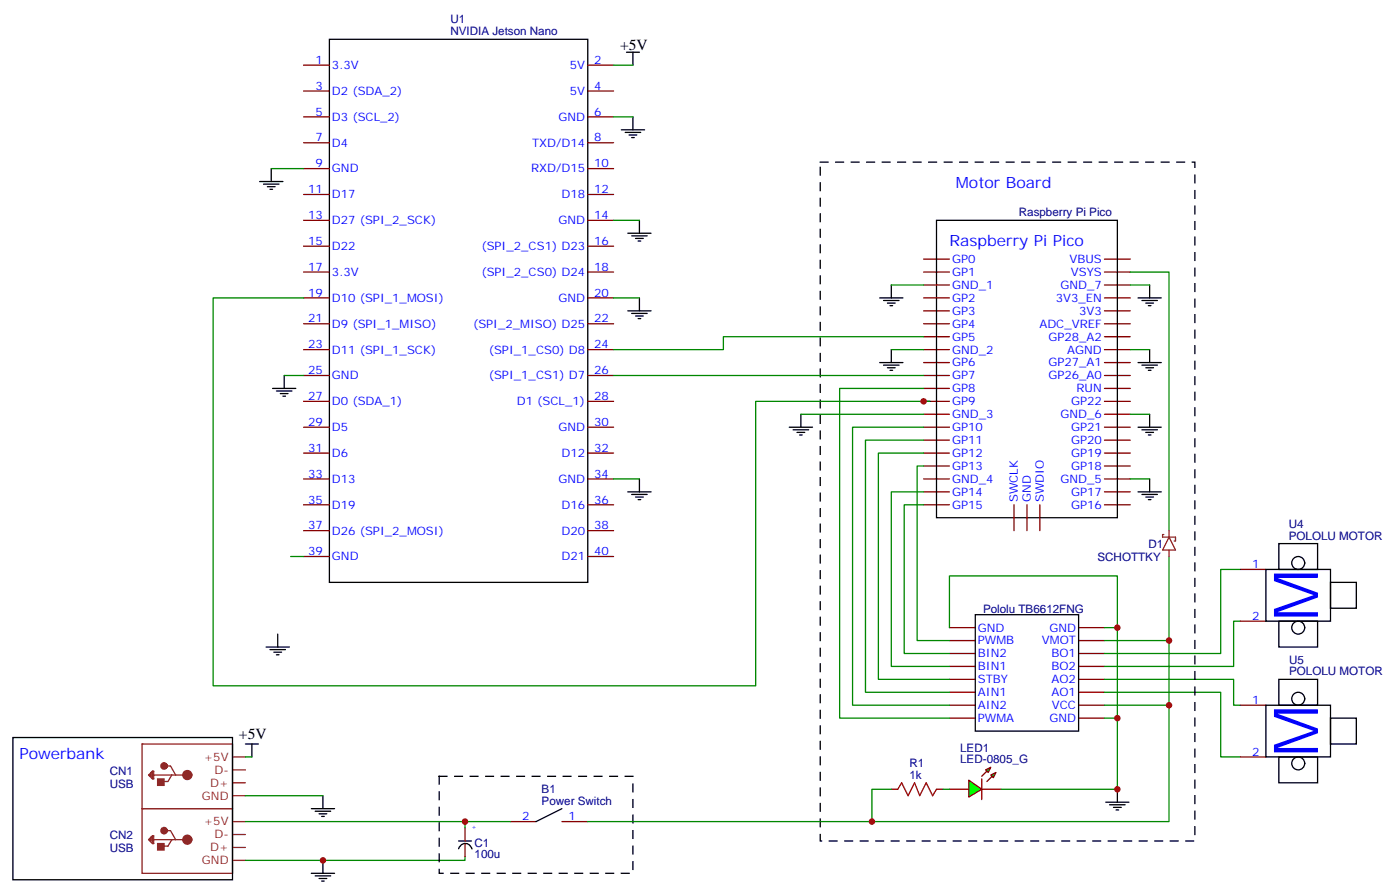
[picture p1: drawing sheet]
<svg xmlns="http://www.w3.org/2000/svg" width="382mm" height="244mm" viewBox="0 0 382 244" stroke-linecap="round" stroke-linejoin="round" font-family="sans-serif">
<g fill="none" stroke="#000" stroke-width=".35">
<path d="M90 10.7h70.5v148.2h-70.5zM255.8 60.1h49.4v81.2h-49.4zM345.7 155.4h17.7v14.1h-17.7zM349.2 148.3h10.6v7.1h-10.6zM363.4 158.9h7v7h-7zM266.3 167.7h28.3v31.8h-28.3zM349.2 169.5h10.6v7h-10.6zM345.7 192.4h17.7v14.1h-17.7zM349.2 185.3h10.6v7.1h-10.6zM363.4 195.9h7v7.1h-7zM349.2 206.5h10.6v7.1h-10.6z"/>
<circle cx="354.5" cy="153.6" r="1.76"/>
<circle cx="354.5" cy="171.2" r="1.76"/>
<circle cx="354.5" cy="190.6" r="1.76"/>
<circle cx="354.5" cy="208.3" r="1.76"/>
</g>
<g fill="none" stroke="#870000" stroke-width=".35">
<path d="M82.9 17.8h7.1M160.5 17.8h7.1M82.9 24.8h7.1M82.9 31.9h7.1M82.9 38.9h7.1M160.5 24.8h7.1M160.5 31.9h7.1M160.5 38.9h7.1M82.9 46h7.1M82.9 53.1h7.1M160.5 46h7.1M160.5 53.1h7.1"/>
<path d="M82.9 60.1h7.1M82.9 67.2h7.1M82.9 74.2h7.1M160.5 60.1h7.1M160.5 67.2h7.1M160.5 74.2h7.1M252.2 74.2h7.1M252.2 70.7h7.1M252.2 77.8h7.1M301.6 74.2h7.1M301.6 70.7h7.1M301.6 77.8h7.1"/>
<path d="M82.9 81.3h7.1M82.9 88.3h7.1M82.9 95.4h7.1M160.5 81.3h7.1M160.5 88.3h7.1M160.5 95.4h7.1M252.2 81.3h7.1M252.2 88.3h7.1M252.2 95.4h7.1M252.2 84.8h7.1M252.2 91.9h7.1M252.2 98.9h7.1"/>
<path d="M301.6 81.3h7.1M301.6 88.3h7.1M301.6 95.4h7.1M301.6 84.8h7.1M301.6 91.9h7.1M301.6 98.9h7.1M82.9 102.4h7.1M82.9 109.5h7.1M82.9 116.6h7.1M160.5 102.4h7.1M160.5 109.5h7.1M160.5 116.6h7.1"/>
<path d="M252.2 102.4h7.1M252.2 109.5h7.1M252.2 116.6h7.1M252.2 106h7.1M252.2 113h7.1M301.6 102.4h7.1M301.6 109.5h7.1M301.6 116.6h7.1M301.6 106h7.1M301.6 113h7.1M82.9 123.6h7.1M82.9 130.7h7.1"/>
<path d="M82.9 137.7h7.1M160.5 123.6h7.1M160.5 130.7h7.1M160.5 137.7h7.1M252.2 123.6h7.1M252.2 130.7h7.1M252.2 137.7h7.1M252.2 120.1h7.1M252.2 127.1h7.1M252.2 134.2h7.1M276.9 137.7v7.1M280.5 137.7v7.1"/>
<path d="M284 137.7v7.1M301.6 123.6h7.1M301.6 130.7h7.1M301.6 137.7h7.1M301.6 120.1h7.1M301.6 127.1h7.1M301.6 134.2h7.1M82.9 144.8h7.1M82.9 151.8h7.1M160.5 144.8h7.1M160.5 151.8h7.1M338.7 155.4h7"/>
<path d="M259.3 178.3h7M259.3 174.8h7M259.3 171.2h7M294.6 178.3h7M294.6 174.8h7M294.6 171.2h7M338.7 169.5h7M259.3 195.9h7M259.3 192.4h7M259.3 188.9h7M259.3 185.3h7M259.3 181.8h7"/>
<path d="M294.6 195.9h7M294.6 192.4h7M294.6 188.9h7M294.6 185.3h7M294.6 181.8h7M338.7 192.4h7M338.7 206.5h7"/>
</g>
<circle cx="38.8" cy="203" r=".18" fill="#8c2424"/>
<path d="M38.8 203h24.7v17.6M41.6 210.4h.4v2.1h-.4l-1-1zM41.6 210.4v1.8M42 211.5h9.2M45.2 209h1.4l1.4 2.5M46.9 211.5l-1 1.7h-1.8" fill="none" stroke="#8c2424" stroke-width=".35"/>
<circle cx="40.9" cy="211.5" r=".18" fill="#8c2424"/>
<path d="M38.8 203v17.6h24.7M41.3 210.7v1.1l-.4-.3zM63.5 210h3.5M63.5 213.6h3.5M63.5 206.5h3.5M63.5 217.1h3.5" fill="none" stroke="#8c2424" stroke-width=".35"/>
<g fill="none" stroke="#8c2424" stroke-width="1.4">
<circle cx="44.8" cy="209" r=".35"/>
<circle cx="51.2" cy="211.5" r=".71"/>
</g>
<path d="M43 212.5h1.8v1.8h-1.8z" fill="#8c2424" stroke="#8c2424" stroke-width=".35"/>
<circle cx="38.8" cy="220.6" r=".18" fill="#8c2424"/>
<path d="M38.8 220.6h24.7v17.7M41.6 228h.4v2.2h-.4l-1-1.1zM41.6 228v1.8M42 229.1h9.2M45.2 226.6h1.4l1.4 2.5M46.9 229.1l-1 1.8h-1.8" fill="none" stroke="#8c2424" stroke-width=".35"/>
<circle cx="40.9" cy="229.1" r=".18" fill="#8c2424"/>
<path d="M317.9 145.8h-.4v.7h3.5v1.1h-.3M319.3 146.5l1.7 3.6h-3.5zM319.3 144.8v1.7M319.3 150.1v1.7M38.8 220.6v17.7h24.7M41.3 228.4v1l-.4-.3zM63.5 227.7h3.5M63.5 231.2h3.5M63.5 224.2h3.5M63.5 234.7h3.5" fill="none" stroke="#8c2424" stroke-width=".35"/>
<g fill="none" stroke="#8c2424" stroke-width="1.4">
<circle cx="44.8" cy="226.6" r=".35"/>
<circle cx="51.2" cy="229.1" r=".71"/>
</g>
<path d="M43 230.2h1.8v1.7h-1.8z" fill="#8c2424" stroke="#8c2424" stroke-width=".35"/>
<g fill="none" stroke="#000" stroke-width=".35">
<path d="M171.1 14.3h3.5M172.9 14.3v3.5M169.7 35.4h6.3M170.7 36.1h4.3M171.8 36.8h2.1M172.5 37.5h.7M172.9 31.9v3.5M70.9 49.5h6.4M72 50.2h4.2M73 50.9h2.1M73.7 51.6h.7M74.1 46v3.5"/>
<path d="M171.4 63.6h6.4M172.5 64.3h4.2M173.6 65.1h2.1M174.3 65.8h.7M174.6 60.1v3.5M243.4 77.8v3.5M314 77.8v3.5M171.4 84.8h6.4M172.5 85.5h4.2M173.6 86.2h2.1M174.3 86.9h.7M174.6 81.3v3.5"/>
<path d="M240.2 81.3h6.4M240.2 98.9h6.4M241.3 82h4.2M241.3 99.6h4.2M242.4 82.7h2.1M243.1 83.4h.7M243.4 95.4v3.5M310.8 81.3h6.3M310.8 98.9h6.3M311.9 82h4.2M311.9 99.6h4.2M312.9 82.7h2.1"/>
<path d="M313.6 83.4h.7M314 95.4v3.5M74.4 106h6.4M75.5 106.7h4.2M76.6 107.4h2.1M77.3 108.1h.7M77.6 102.4v3.6M215.5 116.6h6.4M216.6 117.3h4.2M217.7 118h2.1M218.4 118.7h.7M218.7 113v3.6"/>
<path d="M242.4 100.3h2.1M243.1 101h.7M310.8 116.6h6.3M311.9 117.3h4.2M312.9 118h2.1M312.9 100.3h2.1M313.6 118.7h.7M313.6 101h.7M314 113v3.6M171.4 134.2h6.4M172.5 134.9h4.2M173.6 135.6h2.1"/>
<path d="M174.3 136.3h.7M174.6 130.7v3.5M310.8 134.2h6.3M311.9 134.9h4.2M312.9 135.6h2.1M313.6 136.3h.7M314 130.7v3.5M72.7 176.5h6.3M73.7 177.2h4.3M74.8 177.9h2.1M75.5 178.6h.7M75.8 173v3.5"/>
<path d="M3.5 201.2h60v38.8h-60zM67 203h3.6M68.8 203v3.5M88.2 217.1v3.5M302 218.9h6.3M303 219.6h4.3M305.2 215.3v3.6M85 238.3h6.4M85 220.6h6.4M86.1 239h4.2M86.1 221.3h4.2M87.1 239.7h2.2"/>
<path d="M87.1 222h2.2M87.8 222.7h.7M88.2 234.7v3.6M125.2 231.6a1.88 1.88 0 0 1 1.9-1.5 1.88 1.88 0 0 1 1.8 1.5M125.2 229.4h3.6M153.5 220.6l-7.1 3.6M304.1 220.3h2.1M304.8 221h.7M87.8 240.4h.7"/>
</g>
<g fill="none" stroke="#008700" stroke-width=".35">
<path d="M167.6 17.8h5.3M167.6 31.9h5.3M74.1 46h8.8M167.6 60.1h7M243.4 77.8h8.8M308.7 74.2h10.6v70.6M308.7 77.8h5.3M82.9 81.3h-24.7v105.8h148.2v-77.6h47.6M167.6 81.3h7M243.4 95.4h8.8M252.2 91.9h-54.6v3.5h-30M308.7 95.4h5.3"/>
<path d="M77.6 102.4h5.3M167.6 102.4h84.6M218.7 113h33.5M252.2 116.6h-19.4v75.8h26.5M252.2 106h-22.9v89.9h30M308.7 113h5.3M167.6 130.7h7M252.2 137.7h-5.3v40.6h12.4M252.2 134.2h-8.8v47.6h15.9M252.2 127.1h-1.7v47.7h8.8M252.2 123.6h-12.3v61.7h19.4M252.2 120.1h-15.8v68.8h22.9"/>
<path d="M308.7 130.7h5.3M79.4 151.8h3.5M319.3 151.8v23M338.7 155.4h-5.3v22.9h-31.8M259.3 171.2v-14.1h45.9v14.1M301.6 171.2h3.6v24.7h-3.6M301.6 174.8h17.7v17.6M338.7 169.5h-1.8v12.3h-35.3M301.6 185.3h35.3v7.1h1.8M301.6 188.9h31.8v17.6h5.3M301.6 192.4h17.7v31.8h-158.8M67 206.5h1.8"/>
<path d="M67 217.1h21.2M67 224.2h60v1.7M127 233.7v1h-60M127 224.2h12.3"/>
</g>
<path d="M224 44.2h102.3v185.2h-102.3zM119.9 211.8h53v26.5h-53z" fill="none" stroke="#000" stroke-width=".35" stroke-dasharray="2.1 2.1"/>
<path d="M259.3 215.3h5.3M268.1 215.3h5.3M127 225.9v3.5M127 230.2v3.5M139.3 224.2h7.1M153.5 224.2h7" fill="none" stroke="#870000" stroke-width=".35"/>
<g fill="#0f0" stroke="#870000" stroke-width=".35">
<path d="M270.6 211.5l1.4-.8-.7 1.5z"/>
<path d="M269.2 210l1.4-.7-.7 1.4z"/>
</g>
<g fill="#870000" stroke="#870000" stroke-width=".35">
<path d="M270.9 211.8l-1.4 1.4z"/>
<path d="M268.1 211.8l1.4-1.4z"/>
</g>
<path d="M268.1 212.5v5.7z" fill="#f00" stroke="#870000" stroke-width=".35"/>
<path d="M264.6 212.9l3.5 2.4-3.5 2.2z" fill="#0f0" stroke="#870000" stroke-width=".35"/>
<path d="M245.2 215.3l1-1.7 1.8 3.5 1.8-3.5 1.4 3.5 1.7-3.5 1.8 3.5 1.1-1.8" fill="none" stroke="#a10000" stroke-width=".35"/>
<path d="M243.4 215.3h1.8M255.8 215.3h1.7" fill="none" stroke="#870000" stroke-width=".35"/>
<path d="M305.2 195.9v19.4h-31.8M243.4 215.3h-5.3v8.9M257.5 215.3h1.8" fill="none" stroke="#008700" stroke-width=".35"/>
<g fill="#c00">
<circle cx="305.2" cy="171.2" r=".88"/>
<circle cx="319.3" cy="192.4" r=".88"/>
<circle cx="127" cy="224.2" r=".88"/>
<circle cx="88.2" cy="234.7" r=".88"/>
<circle cx="319.3" cy="174.8" r=".88"/>
<circle cx="305.2" cy="215.3" r=".88"/>
<circle cx="238.1" cy="224.2" r=".88"/>
<circle cx="252.2" cy="109.5" r=".88"/>
<circle cx="305.2" cy="195.9" r=".88"/>
</g>
<g font-size="16.9" fill="#00f">
<text x="359.9" y="169.5" transform="rotate(-90 359.9 169.5)">M</text>
<text x="359.9" y="206.5" transform="rotate(-90 359.9 206.5)">M</text>
</g>
<g font-size="4.2">
<text x="169.3" y="13.5">+5V</text>
<text x="65.3" y="201.5">+5V</text>
</g>
<g font-size="4.2" fill="#00f">
<text x="261.1" y="51.3">Motor Board</text>
<text x="259.3" y="67.2">Raspberry Pi Pico</text>
<text x="5.3" y="207.1">Powerbank</text>
</g>
<g font-size="3.2" fill="#000080">
<text x="123" y="9.7">NVIDIA Jetson Nano</text>
<text x="123" y="6.4">U1</text>
<text x="278.2" y="59">Raspberry Pi Pico</text>
<text x="352" y="144">U4</text>
<text x="313.6" y="149.5">D1</text>
<text x="352" y="147.2">POLOLU MOTOR</text>
<text x="299.7" y="153">SCHOTTKY</text>
<text x="268.5" y="167.2">Pololu TB6612FNG</text>
<text x="352.1" y="184.3">POLOLU MOTOR</text>
<text x="352.1" y="181.2">U5</text>
<text x="248.4" y="209.4">R1</text>
<text x="262.2" y="208.3">LED-0805_G</text>
<text x="262.2" y="205.2">LED1</text>
<text x="30" y="214.9">USB</text>
<text x="30" y="211.4">CN1</text>
<text x="248.4" y="212.5">1k</text>
<text x="147.9" y="219.6">Power Switch</text>
<text x="147.9" y="216.4">B1</text>
<text x="30" y="232.5">USB</text>
<text x="30" y="229">CN2</text>
<text x="129.6" y="231">C1</text>
<text x="129.6" y="234.1">100u</text>
</g>
<g font-size="3.2" fill="#00f">
<text x="86.2" y="17.4">1</text>
<text x="162.3" y="17.4">2</text>
<text x="90.7" y="18.8">3.3V</text>
<text x="155.6" y="18.8">5V</text>
<text x="86.2" y="24.5">3</text>
<text x="90.7" y="25.9">D2 (SDA_2)</text>
<text x="155.6" y="25.9">5V</text>
<text x="162.3" y="24.5">4</text>
<text x="86.2" y="31.5">5</text>
<text x="90.7" y="32.9">D3 (SCL_2)</text>
<text x="152.5" y="32.9">GND</text>
<text x="162.3" y="31.5">6</text>
<text x="86.2" y="38.6">7</text>
<text x="90.7" y="40">D4</text>
<text x="145.3" y="40">TXD/D14</text>
<text x="162.3" y="38.6">8</text>
<text x="86.2" y="45.6">9</text>
<text x="90.7" y="47.1">GND</text>
<text x="145.1" y="47.1">RXD/D15</text>
<text x="162.3" y="45.6">10</text>
<text x="84.2" y="52.7">11</text>
<text x="162.3" y="52.7">12</text>
<text x="84.2" y="59.8">13</text>
<text x="90.7" y="54.1">D17</text>
<text x="153.3" y="54.1">D18</text>
<text x="162.3" y="59.8">14</text>
<text x="90.7" y="61.2">D27 (SPI_2_SCK)</text>
<text x="152.5" y="61.2">GND</text>
<text x="84.2" y="66.8">15</text>
<text x="90.7" y="68.2">D22</text>
<text x="131.5" y="68.2">(SPI_2_CS1) D23</text>
<text x="162.3" y="66.8">16</text>
<text x="260" y="71.8">GP0</text>
<text x="292.1" y="71.8">VBUS</text>
<text x="84.2" y="73.9">17</text>
<text x="90.7" y="75.3">3.3V</text>
<text x="131.5" y="75.3">(SPI_2_CS0) D24</text>
<text x="162.3" y="73.9">18</text>
<text x="260" y="75.3">GP1</text>
<text x="292.5" y="75.3">VSYS</text>
<text x="84.2" y="80.9">19</text>
<text x="90.7" y="82.3">D10 (SPI_1_MOSI)</text>
<text x="152.5" y="82.3">GND</text>
<text x="162.3" y="80.9">20</text>
<text x="260" y="82.3">GP2</text>
<text x="260" y="78.8">GND_1</text>
<text x="288.3" y="82.3">3V3_EN</text>
<text x="289.6" y="78.8">GND_7</text>
<text x="84.2" y="88">21</text>
<text x="90.7" y="89.4">D9 (SPI_1_MISO)</text>
<text x="129.2" y="89.4">(SPI_2_MISO) D25</text>
<text x="162.3" y="88">22</text>
<text x="260" y="85.9">GP3</text>
<text x="260" y="89.4">GP4</text>
<text x="283.9" y="89.4">ADC_VREF</text>
<text x="294.7" y="85.9">3V3</text>
<text x="84.2" y="95">23</text>
<text x="162.3" y="95">24</text>
<text x="260" y="92.9">GP5</text>
<text x="286.3" y="92.9">GP28_A2</text>
<text x="90.7" y="96.4">D11 (SPI_1_SCK)</text>
<text x="133.5" y="96.4">(SPI_1_CS0) D8</text>
<text x="260" y="96.4">GND_2</text>
<text x="260" y="100">GP6</text>
<text x="286.3" y="100">GP27_A1</text>
<text x="291.5" y="96.4">AGND</text>
<text x="84.2" y="102.1">25</text>
<text x="90.7" y="103.5">GND</text>
<text x="133.5" y="103.5">(SPI_1_CS1) D7</text>
<text x="162.3" y="102.1">26</text>
<text x="260" y="103.5">GP7</text>
<text x="260" y="107">GP8</text>
<text x="286.3" y="103.5">GP26_A0</text>
<text x="294" y="107">RUN</text>
<text x="84.2" y="109.1">27</text>
<text x="90.7" y="110.6">D0 (SDA_1)</text>
<text x="141.2" y="110.6">D1 (SCL_1)</text>
<text x="162.3" y="109.1">28</text>
<text x="260" y="110.6">GP9</text>
<text x="292.5" y="110.6">GP22</text>
<text x="84.2" y="116.2">29</text>
<text x="90.7" y="117.6">D5</text>
<text x="152.5" y="117.6">GND</text>
<text x="162.3" y="116.2">30</text>
<text x="260" y="114.1">GND_3</text>
<text x="260" y="117.6">GP10</text>
<text x="289.6" y="114.1">GND_6</text>
<text x="292.5" y="117.6">GP21</text>
<text x="84.2" y="123.3">31</text>
<text x="90.7" y="124.7">D6</text>
<text x="153.3" y="124.7">D12</text>
<text x="162.3" y="123.3">32</text>
<text x="260" y="121.1">GP11</text>
<text x="260" y="124.7">GP12</text>
<text x="292.5" y="124.7">GP19</text>
<text x="292.5" y="121.1">GP20</text>
<text x="84.2" y="130.3">33</text>
<text x="90.7" y="131.7">D13</text>
<text x="152.5" y="131.7">GND</text>
<text x="162.3" y="130.3">34</text>
<text x="260" y="128.2">GP13</text>
<text x="260" y="131.7">GND_4</text>
<text x="289.6" y="131.7">GND_5</text>
<text x="292.5" y="128.2">GP18</text>
<text x="84.2" y="137.4">35</text>
<text x="162.3" y="137.4">36</text>
<text x="260" y="135.3">GP14</text>
<text x="278" y="137" transform="rotate(-90 278 137)">SWCLK</text>
<text x="281.5" y="137" transform="rotate(-90 281.5 137)">GND</text>
<text x="285" y="137" transform="rotate(-90 285 137)">SWDIO</text>
<text x="292.5" y="135.3">GP17</text>
<text x="90.7" y="138.8">D19</text>
<text x="153.3" y="138.8">D16</text>
<text x="260" y="138.8">GP15</text>
<text x="292.5" y="138.8">GP16</text>
<text x="84.2" y="144.4">37</text>
<text x="90.7" y="145.8">D26 (SPI_2_MOSI)</text>
<text x="153.3" y="145.8">D20</text>
<text x="162.3" y="144.4">38</text>
<text x="84.2" y="151.5">39</text>
<text x="90.7" y="152.9">GND</text>
<text x="153.3" y="152.9">D21</text>
<text x="162.3" y="151.5">40</text>
<text x="341.9" y="155">1</text>
<text x="267.1" y="172.3">GND</text>
<text x="286.6" y="172.3">GND</text>
<text x="341.9" y="169.1">2</text>
<text x="267.1" y="175.8">PWMB</text>
<text x="267.1" y="179.4">BIN2</text>
<text x="284.6" y="175.8">VMOT</text>
<text x="287.2" y="179.4">BO1</text>
<text x="267.1" y="182.9">BIN1</text>
<text x="287.2" y="182.9">BO2</text>
<text x="267.1" y="186.4">STBY</text>
<text x="267.1" y="189.9">AIN1</text>
<text x="287.2" y="189.9">AO1</text>
<text x="287.2" y="186.4">AO2</text>
<text x="267.1" y="193.5">AIN2</text>
<text x="267.1" y="197">PWMA</text>
<text x="286.6" y="197">GND</text>
<text x="287.3" y="193.5">VCC</text>
<text x="341.9" y="192.1">1</text>
<text x="341.9" y="206.2">2</text>
<text x="142.6" y="223.8">2</text>
<text x="155.2" y="223.8">1</text>
</g>
<g font-size="3.2" fill="#8d2323">
<text x="55.7" y="207.6">+5V</text>
<text x="57.4" y="214.6">D+</text>
<text x="58.6" y="211.1">D-</text>
<text x="55.2" y="218.2">GND</text>
<text x="55.7" y="225.2">+5V</text>
<text x="57.4" y="232.3">D+</text>
<text x="58.6" y="228.7">D-</text>
<text x="55.2" y="235.8">GND</text>
</g>
<text font-size="1.8" fill="#00f" x="128.8" y="226.1">+</text>
</svg>
